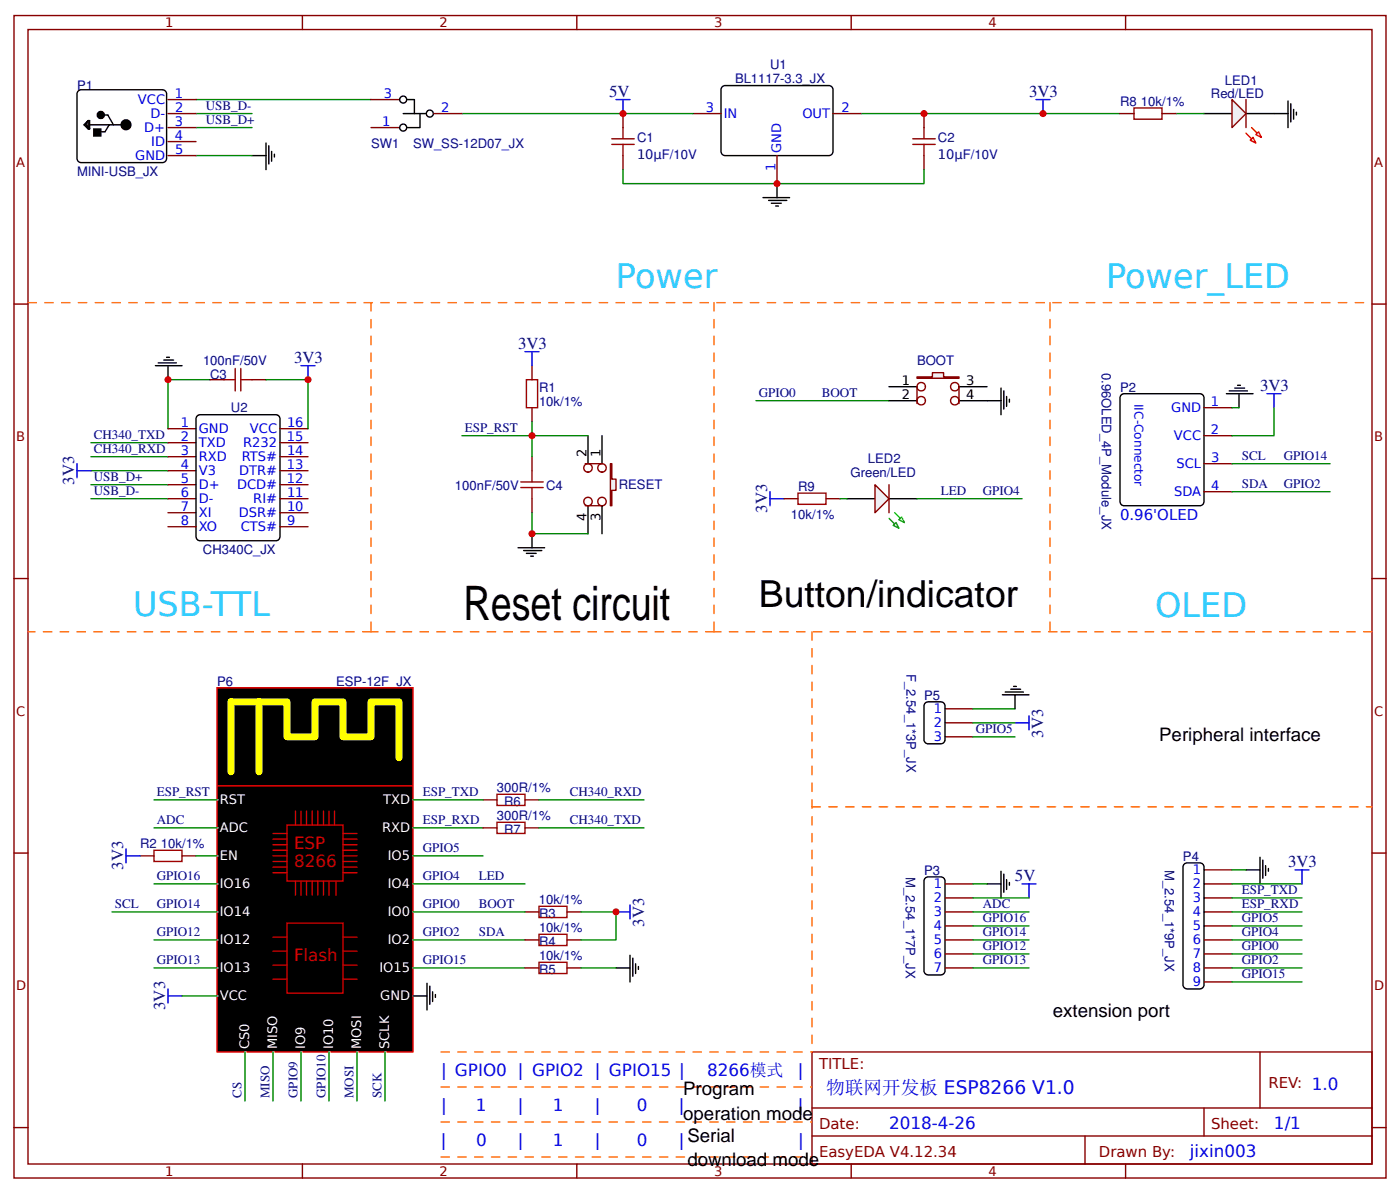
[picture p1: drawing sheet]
<svg xmlns="http://www.w3.org/2000/svg" width="265mm" height="225mm" viewBox="0 0 265 225" stroke-linecap="round" stroke-linejoin="round" font-family="sans-serif">
<g fill="none" stroke="#800" stroke-width=".26">
<path d="M2.6 2.9h259.3v219.6h-259.3zM5.3 5.6h254v214.3h-254zM57.1 2.9v2.7M109 2.9v2.7M160.9 2.9v2.7M212.7 2.9v2.7M117.7 21.5v2.6M117.7 29.4v2.6M174.6 21.5v2.6M174.6 29.4v2.6M2.6 57.4h2.7M259.3 57.4h2.6"/>
<path d="M2.6 109.3h2.7M259.3 109.3h2.6M2.6 161.2h2.7M259.3 161.2h2.6M153.5 198.7h105.8v21.2h-105.8zM238.1 198.7v10.6M2.6 213h2.7M57.1 219.9v2.6M109 219.9v2.6M153.5 209.3h105.8M153.5 214.6h105.8M160.9 219.9v2.6"/>
<path d="M205.1 214.6v5.3M212.7 219.9v2.6M227.5 209.3v5.3M259.3 213h2.6"/>
</g>
<path d="M37 21.5h10.6M37 24.1h10.6M162.7 21.5h49" fill="none" stroke="#080" stroke-width=".26"/>
<path d="M116.4 18.8h2.7M117.7 18.8v2.7M195.8 18.8h2.6M197.1 18.8v2.7" fill="none" stroke="#00f" stroke-width=".26"/>
<path d="M115.6 27.3h4.3M115.6 26.2h4.3M117.7 24.1v2.1M117.7 27.3v2.1M172.5 27.3h4.2M172.5 26.2h4.2M174.6 24.1v2.1M174.6 27.3v2.1" fill="none" stroke="#a00000" stroke-width=".26"/>
<path d="M47.6 29.4h2.7M50.3 27v5M50.8 27.5v3.5M51.3 28.6v1.9M51.9 29.1v.6M144.2 37.3h5M145.3 37.9h3.4M145.8 38.4h1.8M146.6 38.9h.5M146.8 34.7v2.6M227.5 21.5h5.3M235.5 21.5h5.3" fill="none" stroke="#000" stroke-width=".26"/>
<path d="M41 129.9h37.1v68.8h-37.1z" fill="#000" stroke="#f00" stroke-width=".26"/>
<g fill="none" stroke="#fff" stroke-width=".26">
<path d="M41 156.4h.1M41 151.1h.1M78.1 156.4h.1M78.1 151.1h.1M41 161.7h.1M41 167h.1M41 172.3h.1M41 177.6h.1M78.1 177.6h.1M78.1 172.3h.1M78.1 167h.1M78.1 161.7h.1"/>
<path d="M41 182.9h.1M41 188.1h.1M46.3 198.7h.1M51.6 198.7h.1M56.9 198.7h.1M62.2 198.7h.1M67.5 198.7h.1M72.8 198.7h.1M78.1 188.1h.1M78.1 182.9h.1"/>
</g>
<g fill="none" stroke="#c00" stroke-width=".26">
<path d="M51.6 157.5h2.6M51.6 158.5h2.6M51.6 159.6h2.6M54.2 155.9h10.6v10.5h-10.6zM55.8 153.2v2.7M56.9 153.2v2.7M57.9 153.2v2.7M59 153.2v2.7M60.1 153.2v2.7M61.1 153.2v2.7M62.2 153.2v2.7M63.2 153.2v2.7"/>
<path d="M64.8 157.5h2.7M64.8 158.5h2.7M64.8 159.6h2.7M51.6 160.6h2.6M51.6 161.7h2.6M51.6 162.7h2.6M51.6 163.8h2.6M51.6 164.9h2.6M51.6 177h2.6M51.6 179.7h2.6M54.2 174.4h10.6v13.2h-10.6zM55.8 166.4v2.7"/>
<path d="M56.9 166.4v2.7M57.9 166.4v2.7M59 166.4v2.7M60.1 166.4v2.7M61.1 166.4v2.7M62.2 166.4v2.7M63.5 166.4v2.7M64.8 160.6h2.7M64.8 161.7h2.7M64.8 162.7h2.7M64.8 163.8h2.7M64.8 164.9h2.7"/>
<path d="M64.8 177h2.7M64.8 179.7h2.7M51.6 182.3h2.6M51.6 185h2.6M64.8 182.3h2.7M64.8 185h2.7"/>
</g>
<path d="M41 148.5h37.1" fill="none" stroke="#f00" stroke-width=".26"/>
<path d="M48.9 132.6v13.2M75.4 143.2v-10.6h-5.3v6.6h-5.3v-6.6h-5.3v6.6h-5.3v-6.6h-10.5v13.2" fill="none" stroke="#ff0" stroke-width="1.3"/>
<path d="M232.8 18.8l2.7 2.7-2.7 2.6z" fill="#efefef" stroke="#800" stroke-width=".26"/>
<path d="M235.5 25.2l1.8 1.8M236.5 24.1l1.9 1.9" fill="none" stroke="#f00" stroke-width=".26"/>
<g fill="#efefef" stroke="#f00" stroke-width=".26">
<path d="M237.3 25.4l.6-.5 .5 1.1z"/>
<path d="M236.3 26.5l.5-.5 .5 1z"/>
</g>
<g fill="none" stroke="#800" stroke-width=".26">
<path d="M235.5 18.8v5.3M211.7 21.5h2.6M219.6 21.5h2.6M39.7 71.7h2.6M47.6 71.7h2.7M100.5 69.1v2.6M100.5 77v2.7M31.7 81h5.3M31.7 83.6h5.3M31.7 86.3h5.3M31.7 88.9h5.3M31.7 91.6h5.3"/>
<path d="M31.7 94.2h5.3M31.7 96.9h5.3M31.7 99.5h5.3M52.9 81h5.3M52.9 83.6h5.3M52.9 86.3h5.3M52.9 88.9h5.3M52.9 91.6h5.3M52.9 94.2h5.3M52.9 96.9h5.3M52.9 99.5h5.3M100.5 86.3v2.6"/>
<path d="M100.5 94.2v2.7M148.2 94.2h2.6M156.1 94.2h2.6M91.3 151.1h2.6M91.3 156.4h2.6M99.2 151.1h2.7M99.2 156.4h2.7M26.5 161.7h2.6M34.4 161.7h2.6M99.2 172.3h2.7M99.2 177.6h2.7M107.2 172.3h2.6"/>
<path d="M107.2 177.6h2.6"/>
</g>
<g fill="none" stroke="#000" stroke-width=".26">
<path d="M243.4 19.1v5M243.9 19.6v3.4M240.8 21.5h2.6M244.5 20.7v1.8M245 21.2v.5M29.4 69.1h5M29.9 68.6h3.4M31 68h1.8M31.5 67.5h.5M31.7 69.1v2.6M37.3 78.6l.5-.3h14.3a.79 .79 0 0 1 .8 .8v22.3a.79 .79 0 0 1-.8 .8h-14.3a.79 .79 0 0 1-.8-.8v-22.3zM186.5 75.7h2.7"/>
<path d="M189.2 73.3v5M189.7 73.8v3.5M190.2 74.9v1.9M190.8 75.4v.6M160.1 94.2h5.3M168 94.2h5.3M97.9 103.5h5M99 104h3.4M99.5 104.5h1.8M100.3 105.1h.5M100.5 100.8v2.7M116.4 182.9h2.7"/>
<path d="M119.1 180.5v5M119.6 181v3.4M120.1 182.1v1.8M120.6 182.6v.5"/>
</g>
<g fill="none" stroke="#080" stroke-width=".26">
<path d="M37 29.4h10.6M222.2 21.5h5.3M39.7 71.7h-8v9.3M50.3 71.7h7.9v9.3M100.5 79.7v6.6M17.2 91.6h14.5M17.2 94.2h14.5M17.2 83.6h14.5M17.2 86.3h14.5M17.2 88.9h14.5M87.3 82.3h13.2M29.1 151.1h11.9"/>
<path d="M29.1 156.4h11.9M78.1 151.1h13.2M78.1 156.4h13.2M101.9 151.1h19.8M101.9 156.4h19.8M21.2 172.3h19.8M29.1 167h11.9M29.1 177.6h11.9M37 161.7h4M78.1 161.7h13.2M78.1 167h21.1M78.1 177.6h21.1"/>
<path d="M29.1 182.9h11.9M34.4 188.1h6.6M46.3 198.7v9.3M51.6 198.7v9.3M56.9 198.7v9.3M62.2 198.7v9.3M67.5 198.7v9.3M72.8 198.7v9.3M78.1 182.9h21.1"/>
</g>
<g fill="none" stroke="#a00000" stroke-width=".26">
<path d="M214.3 20.4h5.3v2.1h-5.3zM42.3 71.7h2.1M44.4 69.6v4.2M45.5 71.7h2.1M45.5 69.6v4.2M99.5 71.7h2.1v5.3h-2.1zM98.4 92.1h4.3M98.4 91h4.3M100.5 88.9v2.1M100.5 92.1v2.1M150.8 93.2h5.3v2.1h-5.3zM93.9 150h5.3v2.2h-5.3z"/>
<path d="M93.9 155.3h5.3v2.2h-5.3zM29.1 160.6h5.3v2.1h-5.3zM101.9 171.2h5.3v2.1h-5.3zM101.9 176.5h5.3v2.1h-5.3z"/>
</g>
<path d="M56.9 69.1h2.6M58.2 69.1v2.6M99.2 66.4h2.7M100.5 66.4v2.7M14.6 88.9h2.6M14.6 87.6v2.6M145.5 94.2h2.7M145.5 92.9v2.6M23.8 161.7h2.7M23.8 160.4v2.6M31.7 188.1h2.7M31.7 186.8v2.7" fill="none" stroke="#00f" stroke-width=".26"/>
<path d="M165.4 91.6l2.6 2.6-2.6 2.7z" fill="#efefef" stroke="#800" stroke-width=".26"/>
<path d="M168 97.9l1.9 1.9M169.1 96.9l1.8 1.8" fill="none" stroke="#0f0" stroke-width=".26"/>
<g fill="#efefef" stroke="#0f0" stroke-width=".26">
<path d="M169.9 98.2l.5-.5 .5 1z"/>
<path d="M168.8 99.2l.5-.5 .6 1.1z"/>
</g>
<g fill="none" stroke="#800" stroke-width=".26">
<path d="M131 21.5h5.3M146.8 29.4v5.3M157.4 21.5h5.3M227.5 77h5.3M168 91.6v5.3M227.5 82.3h5.3M227.5 87.6h5.3M227.5 92.9h5.3M178.6 133.9h5.3M178.6 136.6h5.3M178.6 139.2h5.3M178.6 167h5.3"/>
<path d="M178.6 169.6h5.3M178.6 172.3h5.3M178.6 174.9h5.3M178.6 177.6h5.3M227.5 167h5.3M227.5 169.6h5.3M227.5 172.3h5.3M227.5 174.9h5.3M227.5 177.6h5.3M227.5 164.3h5.3M99.2 182.9h2.7M107.2 182.9h2.6"/>
<path d="M178.6 182.9h5.3M178.6 180.2h5.3M227.5 182.9h5.3M227.5 180.2h5.3M227.5 185.5h5.3"/>
</g>
<g fill="none" stroke="#000" stroke-width=".26">
<path d="M136.5 16.4l.6-.2h19.5a.79 .79 0 0 1 .8 .8v11.6a.79 .79 0 0 1-.8 .8h-19.5a.79 .79 0 0 1-.8-.8v-11.6zM211.9 74.6l.6-.2h14.2a.79 .79 0 0 1 .8 .8v19.5a.79 .79 0 0 1-.8 .8h-14.2a.79 .79 0 0 1-.8-.8v-19.5zM231.8 74.4h5M232.3 73.8h3.4M233.4 73.3h1.8M233.9 72.8h.5M234.2 74.4v2.6M111.1 82.3v5.3M113.8 82.3v5.3M174.9 132.8l.5-.2h2.4a.79 .79 0 0 1 .8 .8v6.3a.79 .79 0 0 1-.8 .8h-2.4a.79 .79 0 0 1-.8-.8v-6.3zM189.4 131.3h5.1M190 130.7h3.4"/>
<path d="M191 130.2h1.9M191.6 129.7h.5M191.8 131.3v2.6M174.9 165.9l.5-.2h2.4a.79 .79 0 0 1 .8 .7v17a.79 .79 0 0 1-.8 .8h-2.4a.79 .79 0 0 1-.8-.8v-17zM186.5 167h2.7M189.2 164.6v5M189.7 165.1v3.5M190.2 166.2v1.8M190.8 166.7v.5M223.8 163.2l.6-.2h2.3a.79 .79 0 0 1 .8 .8v22.2a.79 .79 0 0 1-.8 .8h-2.3a.79 .79 0 0 1-.8-.8v-22.2zM235.5 164.3h2.6M238.1 162v5"/>
<path d="M238.7 162.5v3.4M239.2 163.5v1.9M239.7 164.1v.5M78.1 188.1h2.6M80.7 185.8v5M81.2 186.3v3.4M81.8 187.4v1.8M82.3 187.9v.5"/>
</g>
<path d="M239.4 74.4h2.7M240.8 74.4v2.6M191.8 136.6h2.7M194.5 135.2v2.7M116.4 172.3h2.7M119.1 170.9v2.7M193.1 167h2.7M194.5 167v2.6M244.7 164.3h2.7M246.1 164.3v2.7" fill="none" stroke="#00f" stroke-width=".26"/>
<g fill="none" stroke="#080" stroke-width=".26">
<path d="M37 18.8h33.1M87.3 21.5h43.7M117.7 32v2.7h56.9v-2.7M142.9 75.7h25.1M232.8 77h1.4M240.8 77v5.3h-8M158.7 94.2h1.4M173.3 94.2h19.8M232.8 92.9h18.6M232.8 87.6h18.6M183.9 133.9h7.9M183.9 139.2h7.9"/>
<path d="M183.9 136.6h7.9M78.1 172.3h21.1M109.8 172.3h6.6v5.3h-6.6M183.9 172.3h10.6M183.9 174.9h10.6M183.9 177.6h10.6M183.9 169.6h10.6M183.9 167h2.6M232.8 172.3h13.3M232.8 174.9h13.3M232.8 177.6h13.3M232.8 169.6h13.3"/>
<path d="M232.8 167h13.3M232.8 164.3h2.7M109.8 182.9h6.6M183.9 182.9h10.6M183.9 180.2h10.6M232.8 182.9h13.3M232.8 180.2h13.3M232.8 185.5h13.3"/>
</g>
<path d="M5.3 57.2h254M70.1 57.2v62.2M134.9 57.2v62.2M198.4 57.2v62.2M70.1 119.4h-64.8M134.9 119.4h-64.8M153.5 119.4v79.3M199.8 119.4h-64.9M259.3 119.4h-59.5M153.5 152.4h105.8" fill="none" stroke="#f60" stroke-width=".26" stroke-dasharray="1.6 1.6"/>
<path d="M101.9 181.8h5.3v2.1h-5.3z" fill="none" stroke="#a00000" stroke-width=".26"/>
<path d="M115.4 87.6h.2v2.9h.8v2.1h-.8v2.9h-.2z" fill="#efefef" stroke="#800" stroke-width=".26"/>
<g fill="none" stroke="#800" stroke-width=".26">
<path d="M110.6 87.6h3.2M110.6 95.5h3.2"/>
<circle cx="111.1" cy="88.4" r=".8"/>
<circle cx="111.1" cy="94.7" r=".8"/>
<circle cx="113.8" cy="94.7" r=".8"/>
<circle cx="113.8" cy="88.4" r=".8"/>
</g>
<path d="M168 73.1h5.3M168 75.7h5.3M111.1 95.5v5.3M113.8 95.5v5.3" fill="none" stroke="#000" stroke-width=".26"/>
<path d="M173.3 71.2h2.9v-.8h2.1v.8h2.9v.3h-7.9z" fill="#efefef" stroke="#800" stroke-width=".26"/>
<g fill="none" stroke="#800" stroke-width=".26">
<path d="M31.7 18.8h5.3M70.1 18.8h5.3M31.7 21.5h5.3M31.7 24.1h5.3M31.7 26.7h5.3M31.7 29.4h5.3M70.1 24.1h5.3M82 21.5h5.3M173.3 73.1v3.1M181.2 73.1v3.1"/>
<circle cx="174.1" cy="75.7" r=".8"/>
<circle cx="174.1" cy="73.1" r=".8"/>
<circle cx="180.4" cy="75.7" r=".8"/>
<circle cx="180.4" cy="73.1" r=".8"/>
</g>
<g fill="none" stroke="#000" stroke-width=".26">
<path d="M14.8 17.2l.5-.2h15.4a.79 .79 0 0 1 .8 .8v12.1a.79 .79 0 0 1-.8 .8h-15.4a.79 .79 0 0 1-.7-.8v-12.1zM77 18.8h1.3v2.7M15.9 23.6l.8-.8h.2v1.6h-.2zM16.4 23v.8l-.3-.2zM16.7 22.8v1.3M16.9 23.6h6.9M19.1 21.3l.1-.1 .1 .3-.1 .2zM19.3 21.7h1.1l1 1.9M20.6 23.6l-.8 1.3h-1.3M76.2 21.5h4.2M79.4 21.5v2.6h-2.4M181.2 73.1h5.3"/>
<path d="M181.2 75.7h5.3"/>
<circle cx="76.2" cy="18.8" r=".66"/>
<circle cx="16.5" cy="24" r=".13"/>
<circle cx="16.8" cy="24.2" r=".13"/>
<circle cx="18.9" cy="21.6" r=".13"/>
<circle cx="18.9" cy="21.9" r=".13"/>
<circle cx="19.2" cy="21.9" r=".13"/>
<circle cx="76.2" cy="24.1" r=".66"/>
<circle cx="81.2" cy="21.5" r=".66"/>
</g>
<path d="M100.5 96.9v3.9h10.6M100.5 82.3h10.6" fill="none" stroke="#080" stroke-width=".26"/>
<circle cx="23.8" cy="23.6" r=".53" fill="none" stroke="#000" stroke-width="1.1" stroke-linecap="butt"/>
<circle cx="19" cy="21.7" r=".26" fill="#000" stroke="#000" stroke-width="1.1" stroke-linecap="butt"/>
<path d="M17.7 24.4h1.3v1.3h-1.3z" fill="#000" stroke="#000" stroke-width=".26"/>
<path d="M83.3 198.7h70.2M83.3 205.3h70.2M83.3 212h70.2M83.3 218.6h70.2" fill="none" stroke="#f60" stroke-width=".26" stroke-dasharray="1.6 1.6"/>
<g fill="#c00">
<circle cx="197.1" cy="21.5" r=".66"/>
<circle cx="31.8" cy="71.7" r=".66"/>
<circle cx="58.2" cy="71.7" r=".66"/>
<circle cx="100.5" cy="82.3" r=".66"/>
<circle cx="117.7" cy="21.5" r=".66"/>
<circle cx="100.5" cy="100.8" r=".66"/>
<circle cx="174.6" cy="21.5" r=".66"/>
<circle cx="146.8" cy="34.7" r=".66"/>
<circle cx="116.4" cy="172.3" r=".66"/>
</g>
<text font-size="9" x="87.6" y="117">Reset circuit</text>
<text font-size="7.1" x="143.4" y="114.8">Button/indicator</text>
<g font-size="6.3" fill="#3cf">
<text x="116.4" y="54.3">Power</text>
<text x="209" y="54.3">Power_LED</text>
<text x="25.1" y="116.4">USB-TTL</text>
<text x="218.3" y="116.5">OLED</text>
</g>
<g font-size="3.5">
<text x="219.1" y="139.9">Peripheral interface</text>
<text x="199" y="192.1">extension port</text>
<text x="129.1" y="206.9">Program</text>
<text x="129.1" y="211.5">operation mode</text>
<text x="129.9" y="220.2">download mode</text>
</g>
<text font-size="3.5" fill="#00f" x="156.1" y="206.7">物联网开发板 ESP8266 V1.0</text>
<g font-size="3.2" fill="#000080">
<text x="115.1" y="18.3">5V</text>
<text x="194.5" y="18.3">3V3</text>
<text x="97.9" y="65.9">3V3</text>
<text x="55.6" y="68.6">3V3</text>
<text x="238.1" y="73.8">3V3</text>
<text x="14" y="91.6" transform="rotate(-90 14 91.6)">3V3</text>
<text x="145" y="96.9" transform="rotate(-90 145 96.9)">3V3</text>
<text x="197.2" y="139.4" transform="rotate(-90 197.2 139.4)">3V3</text>
<text x="23.3" y="164.3" transform="rotate(-90 23.3 164.3)">3V3</text>
<text x="191.8" y="166.5">5V</text>
<text x="243.4" y="163.8">3V3</text>
<text x="121.8" y="175.1" transform="rotate(-90 121.8 175.1)">3V3</text>
<text x="31.2" y="190.8" transform="rotate(-90 31.2 190.8)">3V3</text>
</g>
<g font-size="3.2" fill="#c00">
<text x="55.6" y="160.4">ESP</text>
<text x="55.6" y="163.8">8266</text>
<text x="55.6" y="181.5">Flash</text>
</g>
<g font-size="3.2" fill="#00f">
<text x="83.3" y="203.2">| GPIO0 | GPIO2 | GPIO15 |</text>
<text x="133.6" y="203.3">8266模式</text>
<text x="150.8" y="203.3">|</text>
<text x="83.3" y="209.9">|</text>
<text x="90" y="209.9">1</text>
<text x="97.9" y="209.9">|</text>
<text x="104.5" y="209.9">1</text>
<text x="112.4" y="209.9">|</text>
<text x="120.4" y="209.9">0</text>
<text x="128.3" y="209.9">|</text>
<text x="150.8" y="209.9">|</text>
<text x="168" y="213.3">2018-4-26</text>
<text x="240.8" y="213.3">1/1</text>
<text x="83.3" y="216.5">|</text>
<text x="90" y="216.5">0</text>
<text x="97.9" y="216.5">|</text>
<text x="104.5" y="216.5">1</text>
<text x="112.4" y="216.5">|</text>
<text x="120.4" y="216.5">0</text>
<text x="128.3" y="216.5">|Serial</text>
<text x="150.8" y="216.5">|</text>
<text x="224.9" y="218.6">jixin003</text>
</g>
<text font-size="2.8" fill="#00f" x="211.7" y="98.2">0.96'OLED</text>
<g font-size="2.8" fill="#800">
<text x="154.8" y="201.9">TITLE:</text>
<text x="239.7" y="205.6">REV: 1.0</text>
<text x="154.8" y="213.3">Date:</text>
<text x="228.9" y="213.3">Sheet:</text>
<text x="154.8" y="218.6">EasyEDA V4.12.34</text>
<text x="207.7" y="218.6">Drawn By:</text>
</g>
<g font-size="2.5" fill="#800">
<text x="31.2" y="5.2">1</text>
<text x="83.1" y="5.2">2</text>
<text x="134.9" y="5.2">3</text>
<text x="186.8" y="5.2">4</text>
<text x="3" y="31.5">A</text>
<text x="259.7" y="31.5">A</text>
<text x="3" y="83.4">B</text>
<text x="259.7" y="83.4">B</text>
<text x="3" y="135.2">C</text>
<text x="259.7" y="135.2">C</text>
<text x="3" y="187.1">D</text>
<text x="259.7" y="187.1">D</text>
<text x="31.2" y="222.1">1</text>
<text x="83.1" y="222.1">2</text>
<text x="134.9" y="222.1">3</text>
<text x="186.8" y="222.1">4</text>
</g>
<g font-size="2.5" fill="#000080">
<text x="14.6" y="17.1">P1</text>
<text x="138.9" y="15.8">BL1117-3.3_JX</text>
<text x="145.5" y="13.1">U1</text>
<text x="231.5" y="16">LED1</text>
<text x="38.9" y="20.8">USB_D-</text>
<text x="38.9" y="23.4">USB_D+</text>
<text x="211.7" y="20">R8</text>
<text x="215.6" y="20">10k/1%</text>
<text x="228.9" y="18.4">Red/LED</text>
<text x="70.1" y="27.9">SW1</text>
<text x="78.1" y="27.9">SW_SS-12D07_JX</text>
<text x="120.4" y="26.9">C1</text>
<text x="177.3" y="26.9">C2</text>
<text x="14.6" y="33.2">MINI-USB_JX</text>
<text x="120.4" y="30.1">10μF/10V</text>
<text x="177.3" y="30.1">10μF/10V</text>
<text x="38.4" y="69">100nF/50V</text>
<text x="39.7" y="71.6">C3</text>
<text x="173.3" y="69">BOOT</text>
<text x="208.3" y="70.4" transform="rotate(90 208.3 70.4)">0.96OLED_4P_Module_JX</text>
<text x="43.7" y="77.9">U2</text>
<text x="101.9" y="76.6">10k/1%</text>
<text x="101.9" y="74">R1</text>
<text x="143.4" y="75">GPIO0</text>
<text x="155.3" y="75">BOOT</text>
<text x="211.7" y="74">P2</text>
<text x="17.7" y="83">CH340_TXD</text>
<text x="87.8" y="81.7">ESP_RST</text>
<text x="17.7" y="85.6">CH340_RXD</text>
<text x="164" y="87.4">LED2</text>
<text x="234.7" y="86.9">SCL</text>
<text x="242.6" y="86.9">GPIO14</text>
<text x="17.7" y="93.6">USB_D-</text>
<text x="17.7" y="90.9">USB_D+</text>
<text x="86" y="92.5">100nF/50V</text>
<text x="103.2" y="92.5">C4</text>
<text x="116.9" y="92.4">RESET</text>
<text x="150.8" y="92.7">R9</text>
<text x="160.8" y="90.1">Green/LED</text>
<text x="177.8" y="93.6">LED</text>
<text x="185.7" y="93.6">GPIO4</text>
<text x="234.7" y="92.2">SDA</text>
<text x="242.6" y="92.2">GPIO2</text>
<text x="149.5" y="98">10k/1%</text>
<text x="38.4" y="104.6">CH340C_JX</text>
<text x="41" y="129.5">P6</text>
<text x="63.5" y="129.5">ESP-12F_JX</text>
<text x="171.3" y="127.3" transform="rotate(90 171.3 127.3)">F_2.54_1*3P_JX</text>
<text x="174.6" y="132.2">P5</text>
<text x="184.4" y="138.5">GPIO5</text>
<text x="93.9" y="149.6">300R/1%</text>
<text x="29.6" y="150.4">ESP_RST</text>
<text x="29.6" y="155.7">ADC</text>
<text x="79.9" y="150.4">ESP_TXD</text>
<text x="79.9" y="155.7">ESP_RXD</text>
<text x="93.9" y="154.9">300R/1%</text>
<text x="95.2" y="152.3">R6</text>
<text x="107.7" y="155.7">CH340_TXD</text>
<text x="107.7" y="150.4">CH340_RXD</text>
<text x="26.5" y="160.2">R2</text>
<text x="30.4" y="160.2">10k/1%</text>
<text x="79.9" y="161">GPIO5</text>
<text x="95.2" y="157.6">R7</text>
<text x="29.6" y="166.3">GPIO16</text>
<text x="79.9" y="166.3">GPIO4</text>
<text x="90.5" y="166.3">LED</text>
<text x="171.2" y="165.7" transform="rotate(90 171.2 165.7)">M_2.54_1*7P_JX</text>
<text x="174.6" y="165.3">P3</text>
<text x="220.2" y="164.3" transform="rotate(90 220.2 164.3)">M_2.54_1*9P_JX</text>
<text x="223.6" y="162.6">P4</text>
<text x="21.7" y="171.6">SCL</text>
<text x="29.6" y="171.6">GPIO14</text>
<text x="79.9" y="171.6">GPIO0</text>
<text x="90.5" y="171.6">BOOT</text>
<text x="101.9" y="170.8">10k/1%</text>
<text x="101.9" y="173.4">R3</text>
<text x="185.7" y="171.6">ADC</text>
<text x="234.7" y="169">ESP_TXD</text>
<text x="234.7" y="171.6">ESP_RXD</text>
<text x="29.6" y="176.9">GPIO12</text>
<text x="79.9" y="176.9">GPIO2</text>
<text x="90.5" y="176.9">SDA</text>
<text x="101.9" y="176.1">10k/1%</text>
<text x="101.9" y="178.7">R4</text>
<text x="185.7" y="174.3">GPIO16</text>
<text x="185.7" y="176.9">GPIO14</text>
<text x="185.7" y="179.5">GPIO12</text>
<text x="234.7" y="174.3">GPIO5</text>
<text x="234.7" y="176.9">GPIO4</text>
<text x="234.7" y="179.5">GPIO0</text>
<text x="29.6" y="182.2">GPIO13</text>
<text x="79.9" y="182.2">GPIO15</text>
<text x="101.9" y="181.4">10k/1%</text>
<text x="101.9" y="184">R5</text>
<text x="185.7" y="182.2">GPIO13</text>
<text x="234.7" y="182.2">GPIO2</text>
<text x="234.7" y="184.8">GPIO15</text>
<text x="45.6" y="207.5" transform="rotate(-90 45.6 207.5)">CS</text>
<text x="50.9" y="207.5" transform="rotate(-90 50.9 207.5)">MISO</text>
<text x="56.2" y="207.5" transform="rotate(-90 56.2 207.5)">GPIO9</text>
<text x="61.5" y="207.5" transform="rotate(-90 61.5 207.5)">GPIO10</text>
<text x="66.8" y="207.5" transform="rotate(-90 66.8 207.5)">MOSI</text>
<text x="72.1" y="207.5" transform="rotate(-90 72.1 207.5)">SCK</text>
</g>
<g font-size="2.5" fill="#00f">
<text x="26.1" y="19.6">VCC</text>
<text x="28.4" y="22.3">D-</text>
<text x="33.1" y="23.8">3</text>
<text x="33.1" y="18.5">1</text>
<text x="33.1" y="21.2">2</text>
<text x="72.2" y="23.8">1</text>
<text x="72.5" y="18.5">3</text>
<text x="83.3" y="21.2">2</text>
<text x="133.4" y="21.2">3</text>
<text x="136.8" y="22.3">IN</text>
<text x="151.6" y="22.3">OUT</text>
<text x="159" y="21.2">2</text>
<text x="27.3" y="24.9">D+</text>
<text x="28.6" y="27.5">ID</text>
<text x="33.1" y="26.5">4</text>
<text x="33.1" y="29.1">5</text>
<text x="147.6" y="28.9" transform="rotate(-90 147.6 28.9)">GND</text>
<text x="25.6" y="30.2">GND</text>
<text x="146.6" y="32.3" transform="rotate(-90 146.6 32.3)">1</text>
<text x="221.4" y="77.8">GND</text>
<text x="228.9" y="76.8">1</text>
<text x="34.1" y="80.7">1</text>
<text x="34.1" y="83.4">2</text>
<text x="37.6" y="81.8">GND</text>
<text x="47.2" y="81.8">VCC</text>
<text x="54.2" y="83.4">15</text>
<text x="54.2" y="80.7">16</text>
<text x="221.9" y="83.1">VCC</text>
<text x="228.9" y="82">2</text>
<text x="34.1" y="86">3</text>
<text x="34.1" y="88.7">4</text>
<text x="37.6" y="84.4">TXD</text>
<text x="37.6" y="87.1">RXD</text>
<text x="37.6" y="89.7">V3</text>
<text x="45.2" y="89.7">DTR#</text>
<text x="45.7" y="87.1">RTS#</text>
<text x="46" y="84.4">R232</text>
<text x="54.2" y="88.7">13</text>
<text x="54.2" y="86">14</text>
<text x="222.3" y="88.4">SCL</text>
<text x="228.9" y="87.3">3</text>
<text x="34.1" y="91.3">5</text>
<text x="34.1" y="94">6</text>
<text x="37.6" y="92.4">D+</text>
<text x="37.6" y="95">D-</text>
<text x="44.8" y="92.4">DCD#</text>
<text x="47.9" y="95">RI#</text>
<text x="54.2" y="91.3">12</text>
<text x="54.2" y="94">11</text>
<text x="221.9" y="93.7">SDA</text>
<text x="228.9" y="92.6">4</text>
<text x="34.1" y="96.6">7</text>
<text x="34.1" y="99.2">8</text>
<text x="37.6" y="97.7">XI</text>
<text x="37.6" y="100.3">XO</text>
<text x="45.1" y="97.7">DSR#</text>
<text x="45.5" y="100.3">CTS#</text>
<text x="54.2" y="99.2">9</text>
<text x="54.2" y="96.6">10</text>
<text x="176.5" y="134.7">1</text>
<text x="176.5" y="137.3">2</text>
<text x="176.5" y="140">3</text>
<text x="176.5" y="167.8">1</text>
<text x="225.4" y="165.1">1</text>
<text x="225.4" y="167.8">2</text>
<text x="176.5" y="170.4">2</text>
<text x="176.5" y="173.1">3</text>
<text x="225.4" y="170.4">3</text>
<text x="225.4" y="173.1">4</text>
<text x="176.5" y="175.7">4</text>
<text x="176.5" y="178.4">5</text>
<text x="225.4" y="175.7">5</text>
<text x="225.4" y="178.4">6</text>
<text x="176.5" y="181">6</text>
<text x="176.5" y="183.6">7</text>
<text x="225.4" y="181">7</text>
<text x="225.4" y="183.6">8</text>
<text x="225.4" y="186.3">9</text>
</g>
<g font-size="2.5">
<text x="170.4" y="72.8">1</text>
<text x="170.4" y="75.4">2</text>
<text x="182.6" y="72.8">3</text>
<text x="182.6" y="75.4">4</text>
<text x="110.9" y="86.3" transform="rotate(-90 110.9 86.3)">2</text>
<text x="113.5" y="86.3" transform="rotate(-90 113.5 86.3)">1</text>
<text x="110.9" y="98.4" transform="rotate(-90 110.9 98.4)">4</text>
<text x="113.5" y="98.4" transform="rotate(-90 113.5 98.4)">3</text>
</g>
<g font-size="2.5" fill="#fff">
<text x="41.5" y="151.9">RST</text>
<text x="72.4" y="151.9">TXD</text>
<text x="41.5" y="157.2">ADC</text>
<text x="72.2" y="157.2">RXD</text>
<text x="41.5" y="162.5">EN</text>
<text x="41.5" y="167.8">IO16</text>
<text x="73.3" y="167.8">IO4</text>
<text x="73.3" y="162.5">IO5</text>
<text x="41.5" y="173.1">IO14</text>
<text x="73.3" y="173.1">IO0</text>
<text x="41.5" y="178.4">IO12</text>
<text x="73.3" y="178.4">IO2</text>
<text x="41.5" y="183.6">IO13</text>
<text x="71.7" y="183.6">IO15</text>
<text x="41.5" y="188.9">VCC</text>
<text x="71.9" y="188.9">GND</text>
<text x="47.1" y="198.2" transform="rotate(-90 47.1 198.2)">CS0</text>
<text x="52.4" y="198.2" transform="rotate(-90 52.4 198.2)">MISO</text>
<text x="57.7" y="198.2" transform="rotate(-90 57.7 198.2)">IO9</text>
<text x="63" y="198.2" transform="rotate(-90 63 198.2)">IO10</text>
<text x="68.3" y="198.2" transform="rotate(-90 68.3 198.2)">MOSI</text>
<text x="73.6" y="198.2" transform="rotate(-90 73.6 198.2)">SCLK</text>
</g>
<text font-size="2.3" fill="#00f" x="214.4" y="76.3" transform="rotate(90 214.4 76.3)">IIC-Connector</text>
</svg>
